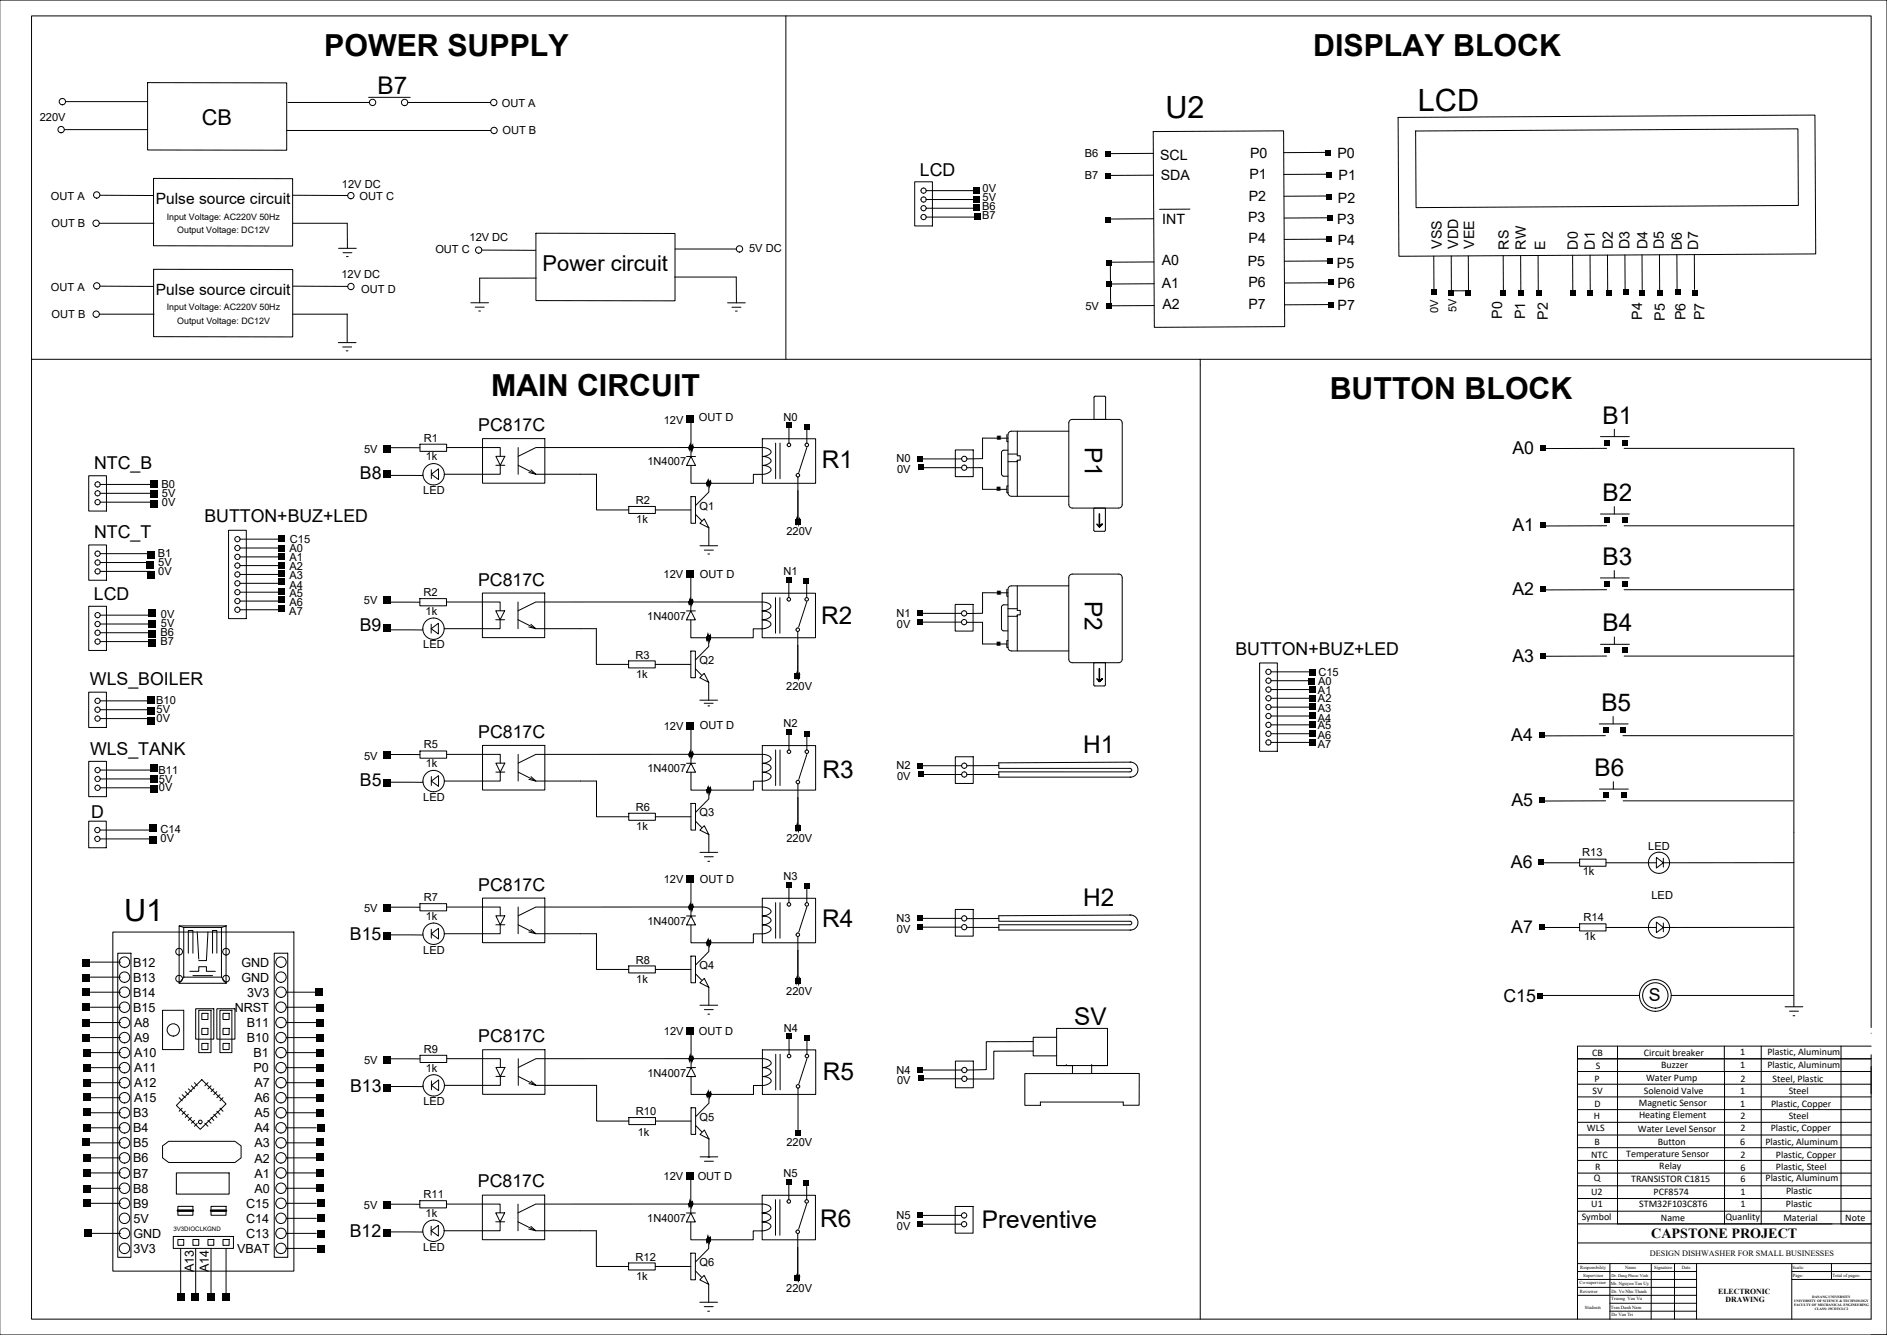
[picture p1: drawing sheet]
<svg xmlns="http://www.w3.org/2000/svg" width="1189mm" height="841mm" viewBox="0 0 1189 841" stroke-linecap="round" stroke-linejoin="round" font-family="sans-serif">
<g fill="none" stroke="#000" stroke-width=".63">
<path d="M689 250h7h1v14h-8zM634 274v4h1M635 276h-16v13h-10M641 272v15h2v3h-2v1h-6M673 272h-36h-1l-1 2v36M674 265l2-1h29l2 1v53l-1 2h-30l-2-1-1-53zM1008 275h19M1017 270v5M609 295h10v13h15v2h1M635 284h-3l-1 1v14l1 1h3M635 286h6M641 290v23"/>
<path d="M1012 282l-38 1M1023 282h107M635 310l1 2 1 1h36M635 306h-1v2M1017 319v5M689 320h7v14v1h-6l-1-1zM1008 324h19M1012 331h-38M1023 331h107M1017 359v5M634 371v5h1M635 373h-16v13l-10 1"/>
<path d="M641 369v16h2v2h-2v1h-6M673 369h-36l-1 1-1 1v37M674 362h2h29l2 1v52l-1 2h-30l-2-1-1-52zM1008 364h18M1012 372h-38M1023 372h107M609 392h10v14h15v2h1M635 381h-3l-1 2v13l1 1h3M635 383h6M641 387v23M635 408l1 1 1 1h36M635 403h-1v3"/>
<path d="M1008 406h19M1012 413h-38M1017 401v5M1023 413h107M689 431l1 1h6v-15h-7v14M1008 456h18M1016 451v5M1011 463l-38 1M1022 463h107M1008 497h18M1016 492v5M1012 505h-39"/>
<path d="M1023 505h107M1179 651h.1M1019 771h135M1160 771h19M1179 841h10"/>
</g>
<!-- layer: NET DAM -->
<g fill="none" stroke="#000" stroke-width=".63">
<path d="M0 0h1189v841h-1189M495 10v216M41 64h52M181 65h52M232 61h26M257 65h52M41 82h52M181 82h128M892 83l241-2v48l-241 2zM63 123h34M184 123h35M750 132h-19"/>
<path d="M63 141h34M184 141h35M304 158h33M425 157h39M338 175h-36M425 175h39M700 165v28M63 198h34M63 180h34M184 198h35M184 180h35M925 183h-11"/>
<path d="M20 226h736v605M756 226h423M497 270v6M366 299h10v22h20M435 282h45M435 379h45M497 367v7M366 396h10v23h20M435 475h45M497 463v7M366 492h10v23h20M609 488h20"/>
<path d="M629 482h-20M712 480a5 5 0 0 1 5 5 5 5 0 0 1-5 5M713 480l-84 1v3h83a1.1 1.1 0 0 1 1 1 1.1 1.1 0 0 1-1 1h-83v4h84M1130 524v110M497 559v7M1130 543l-82 1M435 571h45M629 579h-20M712 576a5 5 0 0 1 5 5 5 5 0 0 1-5 5M713 576l-84 1v3h83a1.1 1.1 0 0 1 1 1 1.1 1.1 0 0 1-1 2h-83v3h84M113 583h29v36h-29zM113 583l3 1"/>
<path d="M116 584h24v32h-24zM124 587l1 17M131 587l-1 18h-5M143 583l-3 1M366 588h10v23h20M609 584h20M1130 584h-82M74 601h9v191h-9zM116 616l-3 3M119 601v-15h3v15M120 612h5v-3h5v3h6M122 615h12"/>
<path d="M134 601v-15h3v15M140 616l3 3M173 601h8v191h-8zM125 636h8v27h-8zM139 636h7v27h-7zM971 627h62M1053 627h77M497 655v6M651 656h-30v18h-12M666 648h32v23h-32zM666 653h-15v12h15M1019 659v112"/>
<path d="M1086 659v112M1110 659v112M1160 659v112M1179 647v-637h-1159v821h1159v-167M1179 659h-185v8M435 667h45M651 662h-25v18h-17M676 671v5h-30v20h10M688 671v5h30v20h-10M994 675v49M994 668v-1h185h-185v8M994 675v156"/>
<path d="M1179 675h-185v8M366 684h10v22h20M655 694h53M1179 699h-185v8M1179 691h-185v8M1179 683h-185v8M1179 715h-185v8M1179 707h-185v8M102 722l4-3h42l4 3v7l-4 3h-42l-4-3zM1179 739h-185v8M1179 731h-185v8M1179 723h-185v8"/>
<path d="M435 759h45M497 746v7M1179 747h-185v8h185M366 775h10v23h20M994 771h185M994 763h185M994 796h185M994 783h185M1014 796v35M1040 796v35M1055 796v35M1069 796v35"/>
<path d="M1129 796v35M1154 796v10M994 806h75M994 801h75M994 816h75M994 811h75M1129 806h50M1129 801h50M1014 821h55M1014 826h55"/>
<circle cx="39" cy="64" r="2"/>
<circle cx="235" cy="65" r="2"/>
<circle cx="255" cy="65" r="2"/>
<circle cx="311" cy="65" r="2"/>
<circle cx="39" cy="82" r="2"/>
<circle cx="311" cy="82" r="2"/>
<circle cx="61" cy="123" r="2"/>
<circle cx="221" cy="123" r="2"/>
<circle cx="61" cy="141" r="2"/>
<circle cx="302" cy="158" r="2"/>
<circle cx="466" cy="157" r="2"/>
<circle cx="61" cy="198" r="2"/>
<circle cx="61" cy="180" r="2"/>
<circle cx="221" cy="180" r="2"/>
<circle cx="113" cy="600" r="2.1"/>
<circle cx="142" cy="600" r="2.1"/>
<circle cx="78" cy="606" r="3"/>
<circle cx="78" cy="616" r="3"/>
<circle cx="113" cy="617" r="2.1"/>
<circle cx="142" cy="617" r="2.1"/>
<circle cx="177" cy="616" r="3"/>
<circle cx="177" cy="606" r="3"/>
<circle cx="78" cy="635" r="3"/>
<circle cx="78" cy="625" r="3"/>
<circle cx="177" cy="635" r="3"/>
<circle cx="177" cy="625" r="3"/>
<circle cx="1043" cy="627" r="8"/>
<circle cx="1043" cy="627" r="10"/>
<circle cx="78" cy="644" r="3"/>
<circle cx="78" cy="654" r="3"/>
<circle cx="177" cy="654" r="3"/>
<circle cx="177" cy="644" r="3"/>
<circle cx="78" cy="663" r="3"/>
<circle cx="78" cy="673" r="3"/>
<circle cx="177" cy="673" r="3"/>
<circle cx="177" cy="663" r="3"/>
<circle cx="78" cy="682" r="3"/>
<circle cx="78" cy="692" r="3"/>
<circle cx="177" cy="692" r="3"/>
<circle cx="177" cy="682" r="3"/>
<circle cx="78" cy="701" r="3"/>
<circle cx="78" cy="720" r="3"/>
<circle cx="78" cy="710" r="3"/>
<circle cx="177" cy="720" r="3"/>
<circle cx="177" cy="710" r="3"/>
<circle cx="177" cy="701" r="3"/>
<circle cx="78" cy="739" r="3"/>
<circle cx="78" cy="729" r="3"/>
<circle cx="177" cy="739" r="3"/>
<circle cx="177" cy="729" r="3"/>
<circle cx="78" cy="758" r="3"/>
<circle cx="78" cy="749" r="3"/>
<circle cx="177" cy="758" r="3"/>
<circle cx="177" cy="749" r="3"/>
<circle cx="78" cy="768" r="3"/>
<circle cx="78" cy="777" r="3"/>
<circle cx="177" cy="777" r="3"/>
<circle cx="177" cy="768" r="3"/>
<circle cx="78" cy="786" r="3"/>
<circle cx="177" cy="786" r="3"/>
</g>
<!-- layer: PDF2_0 -->
<path d="M93 52h88v43l-88-1zM97 112l87 1v42h-87zM338 147h87v43l-87-1zM97 170h87v42h-87z" fill="none" stroke="#000" stroke-width=".63"/>
<!-- layer: PDF3_Geometry -->
<g fill="none" stroke="#000" stroke-width=".63">
<path d="M213 156h11M216 159h6M219 141v15M218 162h1M302 175v16M464 175v16M219 198v18M297 191h11M299 194h6M302 196h1M458 191h12M461 194h6"/>
<path d="M463 196h1M213 216h11M216 219h6M218 221h1M304 276h39v28h-39zM242 299l25 1M281 282h34v5M312 287h6l-3 6zM312 293h6M315 293v6h-35M326 293l12 6h28M326 282v17"/>
<path d="M335 296l3 3-5-1M435 282h-97l-12 5M579 289h27M579 295h27M602 283h11v17h-11zM503 309h.1M503 309v21M447 333v11M441 344h11M444 347h5M446 349h1M281 379h34v6"/>
<path d="M304 374h39v28h-39zM326 379v17M435 379h-97l-12 6M242 397h24M312 385h6l-3 5zM312 390h6M315 390v6h-35M326 390l12 6h28M334 393l4 3-5-1M579 386h27M579 392h27M602 381h11v17h-11z"/>
<path d="M503 407h.1M503 407v20M447 430v11M441 441h11M444 443h5M446 445h1M281 475h34v6M304 470h39v28h-39zM326 475v17M435 475h-97l-12 6M602 477h11v17h-11zM242 493h25"/>
<path d="M312 481h6l-3 5zM312 486h6M315 486v6h-35M326 486l12 6h28M335 489l3 3-5-1M579 482h27M579 488h27M503 503h.1M503 503v20M441 537h11M444 540h5M447 526v11"/>
<path d="M446 543h1M281 571h34v6M304 566h39v28h-39zM312 577h6l-3 6zM326 571v17M435 571h-97l-12 6M579 579h27M602 573h11v17h-11zM71 587h114v214h-114zM242 589h24M312 583h6M315 583v5h-35"/>
<path d="M326 583l12 5h28M335 585l3 3-5-1M503 599h.1M503 599v21M579 584h27M57 606h19M57 616h19M57 625h19M57 635h19M102 636h14v25h-14zM123 635h12v20h-12zM127 638h4v4h-4z"/>
<path d="M137 635h11v20h-11zM140 638h4v4h-4zM180 625h19M180 635h19M441 633h11M444 636h5M446 639h1M447 622v11M1125 634h11M1127 637h6M1130 640h1M57 644h19"/>
<path d="M57 654h19M127 648h4v4h-4zM127 657h4v4h-4zM140 648h4v4h-4zM140 657h4v4h-4zM180 644h19M180 654h19M57 663h19M57 673h19M180 663h19M180 673h19M282 667h33v5"/>
<path d="M304 661h39v28h-39zM312 672h6l-3 6zM312 678h6M315 678v6h-35M327 678l11 6h28M327 667v17M435 667h-97l-11 5M579 674h27M579 680h27M602 668h11v17h-11zM57 692h19M57 682h19"/>
<path d="M113 692l2 1M115 690l2 2M115 698l-2 2M117 688l2 2M119 686l2 2M121 684l2 2M123 682l1 2M127 680l15 15-16 16-15-15zM131 682l-2 2M133 684l-2 2M135 686l-2 2M137 688l-2 2"/>
<path d="M139 698l1 2M139 690l-2 2M140 692l-1 1M180 692h19M180 682h19M242 684l25 1M335 681l3 3-5-1M57 720h19M57 710h19M57 701h19M117 700l-2 2M119 702l-2 2"/>
<path d="M121 704l-2 2M123 706l-2 2M124 708l-1 2M129 708l2 2M131 706l2 2M133 704l2 2M135 702l2 2M137 700l2 2M180 720h19M180 710h19M180 701h19M447 718v11"/>
<path d="M57 729h19M57 739h19M111 739h33v13h-33zM180 729h19M180 739h19M441 729h11M444 732h5M446 729h1M57 749h19M57 758h19M112 760h10v6h-10zM133 760h9v6h-9z"/>
<path d="M180 749h19M180 758h19M281 759h34v5M304 753h39v28h-39zM326 759v16M435 759h-97l-12 5M57 777h19M109 779h38v7h-38zM180 777h19M180 768h19M242 776h24M312 764h6l-3 6z"/>
<path d="M312 770h6M315 770v5h-35M326 770l12 5h28M334 773l4 2-5-1M579 766h27M579 771h27M602 760h11v17h-11zM112 781h4v4h-4zM114 786v29M122 781h3v4h-3zM123 786v29M131 781h4v4h-4z"/>
<path d="M133 786v29M140 781h4v4h-4zM142 786v29M180 786h19M503 786h.1M503 786v21M446 809v11M441 820h11M444 823h5M446 826h1"/>
<circle cx="608" cy="289" r="1.7"/>
<circle cx="608" cy="295" r="1.7"/>
<circle cx="607" cy="386" r="1.7"/>
<circle cx="607" cy="392" r="1.7"/>
<circle cx="608" cy="482" r="1.7"/>
<circle cx="608" cy="488" r="1.7"/>
<circle cx="608" cy="579" r="1.7"/>
<circle cx="608" cy="584" r="1.7"/>
<circle cx="109" cy="649" r="4"/>
<circle cx="608" cy="674" r="1.7"/>
<circle cx="608" cy="680" r="1.7"/>
<circle cx="126" cy="707" r="1.1"/>
<circle cx="607" cy="766" r="1.7"/>
<circle cx="607" cy="771" r="1.7"/>
</g>
<path d="M112 763h10M133 763h9" fill="none" stroke="#000" stroke-width="1.6"/>
<!-- layer: PDF2_Geometry -->
<g fill="none" stroke="#000" stroke-width=".63">
<path d="M576 115h11v27h-11zM584 126h31M584 120h31M584 131h31M584 137h31M56 300h11v22h-11zM63 305h32M63 316h32M63 311h32M144 334h11v56h-11zM151 340h26M56 343h11v23h-11z"/>
<path d="M63 349h32M63 360h32M63 354h32M151 356h26M151 351h26M151 345h26M151 379h26M151 373h26M151 367h26M151 362h26M56 382h11v28h-11zM63 393h32"/>
<path d="M63 388h32M63 399h32M151 384h26M63 404h32M794 418h11v55h-11zM56 436h11v22h-11zM801 440h26M801 434h26M801 429h26M801 423h26M63 442h32M63 453h32"/>
<path d="M63 447h32M801 457h26M801 451h26M801 445h26M56 480h11v22h-11zM801 462h26M801 468h26M63 485h32M63 496h32M63 491h32M56 517h11v17h-11zM63 528h32"/>
<path d="M63 523h32"/>
<circle cx="582" cy="131" r="1.6"/>
<circle cx="582" cy="126" r="1.6"/>
<circle cx="582" cy="120" r="1.6"/>
<circle cx="582" cy="137" r="1.6"/>
<circle cx="61" cy="311" r="1.6"/>
<circle cx="61" cy="305" r="1.6"/>
<circle cx="61" cy="316" r="1.6"/>
<circle cx="150" cy="340" r="1.6"/>
<circle cx="61" cy="354" r="1.6"/>
<circle cx="61" cy="360" r="1.6"/>
<circle cx="61" cy="349" r="1.6"/>
<circle cx="150" cy="351" r="1.6"/>
<circle cx="150" cy="345" r="1.6"/>
<circle cx="150" cy="356" r="1.6"/>
<circle cx="150" cy="379" r="1.6"/>
<circle cx="150" cy="367" r="1.6"/>
<circle cx="150" cy="373" r="1.6"/>
<circle cx="150" cy="362" r="1.6"/>
<circle cx="61" cy="388" r="1.6"/>
<circle cx="61" cy="393" r="1.6"/>
<circle cx="61" cy="399" r="1.6"/>
<circle cx="150" cy="384" r="1.6"/>
<circle cx="61" cy="404" r="1.6"/>
<circle cx="799" cy="440" r="1.6"/>
<circle cx="799" cy="429" r="1.6"/>
<circle cx="799" cy="434" r="1.6"/>
<circle cx="799" cy="423" r="1.6"/>
<circle cx="61" cy="453" r="1.6"/>
<circle cx="61" cy="442" r="1.6"/>
<circle cx="61" cy="447" r="1.6"/>
<circle cx="799" cy="451" r="1.6"/>
<circle cx="799" cy="457" r="1.6"/>
<circle cx="799" cy="445" r="1.6"/>
<circle cx="799" cy="468" r="1.6"/>
<circle cx="799" cy="462" r="1.6"/>
<circle cx="61" cy="485" r="1.6"/>
<circle cx="61" cy="491" r="1.6"/>
<circle cx="61" cy="496" r="1.6"/>
<circle cx="61" cy="523" r="1.6"/>
<circle cx="61" cy="528" r="1.6"/>
</g>
<!-- layer: PDF_Geometry -->
<g fill="none" stroke="#000" stroke-width=".63">
<path d="M265 280h16v4h-16zM435 265v23M480 276h34v28h-34zM489 279v23M491 279v23M497 276v3M508 271v8M245 282h20M272 299l4-4v7zM272 296v6M433 288h5M435 288l3 5h-5z"/>
<path d="M480 282l4 1 2 1v1l-2 1-4 2 4 1 2 1v1l-3 2h-3l4 1 2 2-2 2-2 1h-7v5h-40v-11M508 282l-5 16M396 319h17v4h-17zM435 313h3v17h-3zM447 304v6l-9 9M503 300v27M413 321h22M438 324l4 4M441 330l3-3 3 6zM245 379h20M265 377h16v5h-16zM435 362v23"/>
<path d="M480 379l4 1 2 2v1l-2 1-4 1 4 1 2 1v1l-3 2-3 1h4l2 2-1 2-3 1h-7v6h-40v-11M480 374h34v28h-34zM489 376v23M491 376v23M497 374v2M508 368v8M508 379l-5 16M272 396l4-3v6zM272 393v6M432 385h6M435 385l3 6h-6zM503 398v26"/>
<path d="M396 416h17v5h-17zM413 419h22M435 410h3v17h-3zM447 402v5l-9 9M438 421l4 4M441 427l3-3 3 6zM435 458v23M245 475h20M265 473h16v5h-16zM480 475l4 1 2 2v1l-2 1-4 1 5 1 1 1v1l-2 2h-4l4 1 2 1v2l-2 1-2 1h-7v6h-40v-12M480 470h34v28h-34zM489 472v23"/>
<path d="M491 472v23M497 470v2M508 464v8M508 475l-5 16M272 492l4-3v6zM272 489v6M433 481h5M435 481l3 5h-5zM447 498v5l-9 9M503 494v26M396 512h17v5h-17zM413 515h22"/>
<path d="M435 506h3v17h-3zM438 517l4 4M441 523l3-3 3 6zM435 555v22M973 544h22M995 541h17v5h-17zM1012 544h32M1044 540l4 4-4 3zM1048 541v5M245 571l20 1M265 569h16v5h-16zM433 577h5"/>
<path d="M435 577l3 6h-5zM480 571l4 1 2 2v1l-2 1-4 1 5 1 1 1v1l-3 2-3 1 4 1 2 2-2 1-2 1h-7v6h-40v-11M480 566h34v28h-34zM489 569v22M491 569v22M497 566v3M508 560v9M508 571l-5 16M272 588l4-3v7zM272 585v6M447 594v5l-9 9M503 590v26"/>
<path d="M973 584h22M995 582h17v4h-17zM1012 584h32M1044 581l4 3-4 4zM1048 581v6M396 609h17v4h-17zM413 611h22M435 602h3v17h-3zM438 613l4 4M441 619l3-3 3 6zM435 650v23M508 656v8"/>
<path d="M245 667h20M265 665h16v4h-16zM433 673h5M435 673l3 5h-5zM480 667l4 1 2 1v1l-2 1-4 2 5 1 1 1v1l-2 2h-4l4 1 2 2-2 2-2 1h-7v5h-40v-11M480 661h34v28h-34zM489 664v23M491 664v23M497 661v3M508 667l-5 16M272 684l4-4v7zM272 681v6"/>
<path d="M435 698h3v17h-3zM447 689v6l-9 8M503 685v27M396 704h17v4h-17zM413 706h22M438 709l4 4M441 715l3-3 3 6zM245 759h20M265 756h16v5h-16zM435 742v22M480 759h4l2 2v1l-2 1-4 1 5 1 1 1v2l-3 1-3 1 4 1 2 2-2 1-2 1h-7v6h-40v-11M480 753h34v28h-34z"/>
<path d="M489 756v22M491 756v22M497 753v3M508 747v9M508 759l-5 15M272 775l4-3v7zM272 772v6M432 764h6M435 764l3 6h-6zM503 777v26M396 796h17v4h-17zM413 798h22"/>
<path d="M435 789h3v17h-3zM447 781v6l-9 8M438 801l4 4M441 806l3-3 3 6z"/>
<circle cx="273" cy="299" r="7"/>
<circle cx="497" cy="280" r="1.1"/>
<circle cx="503" cy="299" r="1.1"/>
<circle cx="508" cy="280" r="1.1"/>
<circle cx="497" cy="378" r="1.1"/>
<circle cx="508" cy="378" r="1.1"/>
<circle cx="273" cy="396" r="7"/>
<circle cx="503" cy="397" r="1.1"/>
<circle cx="497" cy="474" r="1.1"/>
<circle cx="508" cy="474" r="1.1"/>
<circle cx="273" cy="492" r="7"/>
<circle cx="503" cy="493" r="1.1"/>
<circle cx="1045" cy="544" r="7"/>
<circle cx="497" cy="570" r="1.1"/>
<circle cx="508" cy="570" r="1.1"/>
<circle cx="273" cy="588" r="7"/>
<circle cx="503" cy="589" r="1.1"/>
<circle cx="1045" cy="584" r="7"/>
<circle cx="497" cy="665" r="1.1"/>
<circle cx="508" cy="665" r="1.1"/>
<circle cx="273" cy="684" r="7"/>
<circle cx="503" cy="684" r="1.1"/>
<circle cx="497" cy="757" r="1.1"/>
<circle cx="508" cy="757" r="1.1"/>
<circle cx="273" cy="775" r="7"/>
<circle cx="503" cy="776" r="1.1"/>
</g>
<!-- layer: PDF_Solid Fills -->
<g fill="#000" stroke="#000" stroke-width=".63">
<path d="M446 303v1zM447 305v1zM502 327v1zM503 327l-1 1zM503 327v1zM504 328v1zM446 402v1zM447 401v1zM448 402h-1zM502 426v1zM503 426v1zM504 425v1z"/>
<path d="M446 498v1zM447 498v1zM448 498h-1zM448 497v1zM502 522v1zM503 521h-1zM503 522v1zM504 521v1zM446 594v1zM447 593v1zM448 593v1zM502 618v1z"/>
<path d="M503 618v1zM504 617v1zM446 688v1zM447 690v1zM446 781v1zM447 780v1zM502 805v1zM503 804v1zM504 804v1z"/>
<path d="M447 305v1zM447 305v1z"/>
<path d="M448 305h-1zM448 305h-1z"/>
<path d="M502 327v1zM502 327v1z"/>
<path d="M504 329h-1zM504 329h-1z"/>
<path d="M446 401l-1 1zM446 401l-1 1z"/>
<path d="M446 401v1zM446 401v1z"/>
<path d="M446 401v1zM446 401v1z"/>
<path d="M446 402v1zM446 402v1z"/>
<path d="M447 402v1zM447 402v1z"/>
<path d="M447 402v1zM447 402v1z"/>
<path d="M447 402v1zM447 402v1z"/>
<path d="M447 401v1zM447 401v1z"/>
<path d="M502 425v1zM502 425v1z"/>
<path d="M502 425v1zM502 425v1z"/>
<path d="M502 426v1zM502 426v1z"/>
<path d="M503 426v1zM503 426v1z"/>
<path d="M503 426v1zM503 426v1z"/>
<path d="M503 426v1zM503 426v1z"/>
<path d="M504 426h-1zM504 426h-1z"/>
<path d="M446 497v1zM446 497v1z"/>
<path d="M446 497v1zM446 497v1z"/>
<path d="M446 498v1zM446 498v1z"/>
<path d="M447 498v1zM447 498v1z"/>
<path d="M447 498v1zM447 498v1z"/>
<path d="M447 498v1zM447 498v1z"/>
<path d="M502 521v1zM502 521v1z"/>
<path d="M502 521v1zM502 521v1z"/>
<path d="M502 522v1zM502 522v1z"/>
<path d="M503 522v1zM503 522v1z"/>
<path d="M504 522l-1 1zM504 522l-1 1z"/>
<path d="M446 593v1zM446 593v1z"/>
<path d="M446 593v1zM446 593v1z"/>
<path d="M446 594v1zM446 594v1z"/>
<path d="M446 593v1zM446 593v1z"/>
<path d="M446 594v1zM446 594v1z"/>
<path d="M446 593v1zM446 593v1z"/>
<path d="M447 594v1zM447 594v1z"/>
<path d="M447 594v1zM447 594v1z"/>
<path d="M447 594v1zM447 594v1z"/>
<path d="M447 593v1zM447 593v1z"/>
<path d="M448 594l-1 1zM448 594l-1 1z"/>
<path d="M448 593v1zM447 593v1z"/>
<path d="M502 617v1zM502 617v1z"/>
<path d="M502 617v1zM502 617v1z"/>
<path d="M502 618v1zM502 618v1z"/>
<path d="M502 617v1zM502 617v1z"/>
<path d="M502 618v1zM502 618v1z"/>
<path d="M503 618v1zM503 618v1z"/>
<path d="M504 618l-1 1zM504 618l-1 1z"/>
<path d="M504 618v1zM504 618v1z"/>
<path d="M504 617v1zM504 617v1z"/>
<path d="M447 690v1zM447 690v1z"/>
<path d="M448 690h-1zM448 690h-1z"/>
<path d="M446 781h-1zM446 781h-1z"/>
<path d="M446 781v1zM446 781v1z"/>
<path d="M446 780v1zM446 780v1z"/>
<path d="M446 781v1zM446 781v1z"/>
<path d="M446 780v1zM446 780v1z"/>
<path d="M446 780v1zM446 780v1z"/>
<path d="M446 780v1zM446 780v1z"/>
<path d="M447 781v1zM447 781v1z"/>
<path d="M447 780v1zM447 780v1z"/>
<path d="M447 781v1zM447 781v1z"/>
<path d="M447 780v1zM447 780v1z"/>
<path d="M447 781v1zM447 781v1z"/>
<path d="M448 781l-1 1zM447 781v1z"/>
<path d="M502 804v1zM502 804v1z"/>
<path d="M502 805v1zM502 805v1z"/>
<path d="M502 804v1zM502 804v1z"/>
<path d="M502 805v1zM502 805v1z"/>
<path d="M502 804v1zM502 804v1z"/>
<path d="M502 804v1zM502 804v1z"/>
<path d="M503 805v1zM503 805v1z"/>
<path d="M503 805v1zM503 805v1z"/>
<path d="M503 804v1zM503 804v1z"/>
<path d="M504 805l-1 1zM504 805l-1 1z"/>
<path d="M504 804v1zM503 804v1z"/>
<path d="M504 805v1zM504 805v1z"/>
</g>
<!-- layer: PDF2_Solid Fills -->
<g fill="#000" stroke="#000" stroke-width=".63">
<path d="M434 282v1zM435 282v1zM436 281v1zM434 379v1zM435 378v1zM436 380h-1zM436 378v1zM434 475v1zM435 474v1zM436 474v1zM435 570v1zM436 570v1z"/>
<path d="M436 571v1zM435 667v1zM436 666v1zM435 758h-1zM435 757v1zM436 759l-1 1z"/>
<path d="M434 281v1zM434 281v1z"/>
<path d="M435 282v1zM434 282v1z"/>
<path d="M435 281l-1 1zM435 281l-1 1z"/>
<path d="M435 282v1zM435 282v1z"/>
<path d="M435 281v1zM435 281v1z"/>
<path d="M436 282v1zM436 282v1z"/>
<path d="M436 282v1zM436 282v1z"/>
<path d="M436 282v1zM436 282v1z"/>
<path d="M436 281v1zM436 281v1z"/>
<path d="M436 282v1zM436 282v1z"/>
<path d="M434 378v1zM434 378v1z"/>
<path d="M435 378l-1 1zM434 378v1z"/>
<path d="M435 378v1zM435 378v1z"/>
<path d="M436 378v1zM436 378v1z"/>
<path d="M436 379v1zM436 379v1z"/>
<path d="M436 379v1zM436 379v1z"/>
<path d="M436 379v1zM436 379v1z"/>
<path d="M435 474l-1 1zM435 474l-1 1z"/>
<path d="M435 474v1zM435 474v1z"/>
<path d="M435 474v1zM435 474v1z"/>
<path d="M436 474v1zM436 474v1z"/>
<path d="M436 475v1zM436 475v1z"/>
<path d="M436 475v1zM436 475v1z"/>
<path d="M436 475v1zM436 475v1z"/>
<path d="M435 571h-1zM435 571h-1z"/>
<path d="M435 570v1zM435 570v1z"/>
<path d="M435 666l-1 1zM435 666l-1 1z"/>
<path d="M435 667v1zM435 667v1z"/>
<path d="M435 666v1zM435 666v1z"/>
<path d="M435 667v1zM435 667v1z"/>
<path d="M435 666v1zM435 666v1z"/>
<path d="M436 667v1zM436 667v1z"/>
<path d="M436 667v1zM436 667v1z"/>
<path d="M436 667v1zM436 667v1z"/>
<path d="M436 666v1zM436 666v1z"/>
<path d="M436 667v1zM436 667v1z"/>
<path d="M434 758v1zM434 758v1z"/>
<path d="M436 759v1zM436 759v1z"/>
</g>
<path d="M693 324v8l1-2-1 2-2-2M693 421v8l1-1-1 1-2-1" fill="none" stroke="#000" stroke-width=".99"/>
<!-- layer: PDF10_Text -->
<path d="M1130 282v242M666 671h10M672 671h.1M676 676h12M688 671h.1M688 671h10M655 694v2M708 694v2" fill="none" stroke="#000" stroke-width=".63"/>
<!-- layer: PDF7_Geometry -->
<g fill="none" stroke="#000" stroke-width=".63">
<path d="M881 74l262-2 1 88-263 1zM727 83l82-1v124h-82zM727 97h-28M836 96h-27M727 110l-28 1M836 110h-27M727 138h-28M836 123l-27 1M836 137h-27M836 151h-27M727 165h-27M727 179h-27"/>
<path d="M836 164l-27 1M836 178h-27M903 161v22M914 161v22M925 161v22M947 161v22M958 161v22M969 161v22M991 161v22M1002 161v22M1013 161v22M1024 161v22"/>
<path d="M1035 161v22M1045 161l1 21M1056 160l1 22M1067 160l1 22M727 192l-27 1M837 192h-28"/>
</g>
<!-- layer: NET NHAT -->
<path d="M994 811v5" fill="none" stroke="#000" stroke-width=".63"/>
<g font-size="50">
<text x="442" y="262" transform="rotate(180 442 262)">.</text>
<text x="251" y="280" transform="rotate(180 251 280)">.</text>
<text x="251" y="296" transform="rotate(180 251 296)">.</text>
<text x="104" y="302" transform="rotate(180 104 302)">.</text>
<text x="104" y="309" transform="rotate(180 104 309)">.</text>
<text x="104" y="315" transform="rotate(180 104 315)">.</text>
<text x="102" y="347" transform="rotate(180 102 347)">.</text>
<text x="102" y="354" transform="rotate(180 102 354)">.</text>
<text x="102" y="360" transform="rotate(180 102 360)">.</text>
<text x="442" y="359" transform="rotate(180 442 359)">.</text>
<text x="251" y="376" transform="rotate(180 251 376)">.</text>
<text x="103" y="384" transform="rotate(180 103 384)">.</text>
<text x="103" y="390" transform="rotate(180 103 390)">.</text>
<text x="251" y="393" transform="rotate(180 251 393)">.</text>
<text x="103" y="397" transform="rotate(180 103 397)">.</text>
<text x="103" y="403" transform="rotate(180 103 403)">.</text>
<text x="102" y="439" transform="rotate(180 102 439)">.</text>
<text x="102" y="445" transform="rotate(180 102 445)">.</text>
<text x="102" y="451" transform="rotate(180 102 451)">.</text>
<text x="442" y="455" transform="rotate(180 442 455)">.</text>
<text x="251" y="473" transform="rotate(180 251 473)">.</text>
<text x="104" y="481" transform="rotate(180 104 481)">.</text>
<text x="104" y="488" transform="rotate(180 104 488)">.</text>
<text x="251" y="491" transform="rotate(180 251 491)">.</text>
<text x="104" y="495" transform="rotate(180 104 495)">.</text>
<text x="104" y="519" transform="rotate(180 104 519)">.</text>
<text x="104" y="527" transform="rotate(180 104 527)">.</text>
<text x="442" y="551" transform="rotate(180 442 551)">.</text>
<text x="251" y="570" transform="rotate(180 251 570)">.</text>
<text x="251" y="587" transform="rotate(180 251 587)">.</text>
<text x="61" y="604" transform="rotate(180 61 604)">.</text>
<text x="61" y="613" transform="rotate(180 61 613)">.</text>
<text x="61" y="623" transform="rotate(180 61 623)">.</text>
<text x="208" y="622" transform="rotate(180 208 622)">.</text>
<text x="61" y="632" transform="rotate(180 61 632)">.</text>
<text x="208" y="632" transform="rotate(180 208 632)">.</text>
<text x="61" y="642" transform="rotate(180 61 642)">.</text>
<text x="209" y="642" transform="rotate(180 209 642)">.</text>
<text x="442" y="647" transform="rotate(180 442 647)">.</text>
<text x="61" y="651" transform="rotate(180 61 651)">.</text>
<text x="208" y="651" transform="rotate(180 208 651)">.</text>
<text x="62" y="661" transform="rotate(180 62 661)">.</text>
<text x="251" y="665" transform="rotate(180 251 665)">. ..</text>
<text x="62" y="670" transform="rotate(180 62 670)">.</text>
<text x="62" y="680" transform="rotate(180 62 680)">.</text>
<text x="251" y="683" transform="rotate(180 251 683)">. ..</text>
<text x="62" y="689" transform="rotate(180 62 689)">.</text>
<text x="62" y="698" transform="rotate(180 62 698)">.</text>
<text x="209" y="699" transform="rotate(180 209 699)">.</text>
<text x="62" y="708" transform="rotate(180 62 708)">.</text>
<text x="209" y="708" transform="rotate(180 209 708)">.</text>
<text x="62" y="717" transform="rotate(180 62 717)">.</text>
<text x="209" y="717" transform="rotate(180 209 717)">.</text>
<text x="62" y="727" transform="rotate(180 62 727)">.</text>
<text x="209" y="727" transform="rotate(180 209 727)">.</text>
<text x="62" y="736" transform="rotate(180 62 736)">.</text>
<text x="209" y="737" transform="rotate(180 209 737)">.</text>
<text x="442" y="738" transform="rotate(180 442 738)">.</text>
<text x="62" y="746" transform="rotate(180 62 746)">.</text>
<text x="209" y="746" transform="rotate(180 209 746)">.</text>
<text x="62" y="756" transform="rotate(180 62 756)">.</text>
<text x="251" y="757" transform="rotate(180 251 757)">. .</text>
<text x="209" y="765" transform="rotate(180 209 765)">.</text>
<text x="62" y="774" transform="rotate(180 62 774)">.</text>
<text x="251" y="774" transform="rotate(180 251 774)">. .</text>
<text x="209" y="784" transform="rotate(180 209 784)">.</text>
<text x="116" y="824" transform="rotate(-90 116 824)">.</text>
<text x="126" y="824" transform="rotate(-90 126 824)">.</text>
<text x="135" y="824" transform="rotate(-90 135 824)">.</text>
<text x="145" y="824" transform="rotate(-90 145 824)">.</text>
</g>
<g font-size="42.5">
<text x="621" y="118" transform="rotate(180 621 118)">.</text>
<text x="621" y="123" transform="rotate(180 621 123)">.</text>
<text x="621" y="129" transform="rotate(180 621 129)">.</text>
<text x="622" y="134" transform="rotate(180 622 134)">.</text>
<text x="183" y="337" transform="rotate(180 183 337)">.</text>
<text x="183" y="343" transform="rotate(180 183 343)">.</text>
<text x="183" y="349" transform="rotate(180 183 349)">.</text>
<text x="183" y="354" transform="rotate(180 183 354)">.</text>
<text x="183" y="359" transform="rotate(180 183 359)">.</text>
<text x="183" y="364" transform="rotate(180 183 364)">.</text>
<text x="183" y="371" transform="rotate(180 183 371)">.</text>
<text x="183" y="376" transform="rotate(180 183 376)">.</text>
<text x="183" y="381" transform="rotate(180 183 381)">.</text>
<text x="833" y="421" transform="rotate(180 833 421)">.</text>
<text x="833" y="427" transform="rotate(180 833 427)">.</text>
<text x="833" y="432" transform="rotate(180 833 432)">.</text>
<text x="833" y="438" transform="rotate(180 833 438)">.</text>
<text x="833" y="443" transform="rotate(180 833 443)">.</text>
<text x="833" y="448" transform="rotate(180 833 448)">.</text>
<text x="833" y="455" transform="rotate(180 833 455)">.</text>
<text x="833" y="460" transform="rotate(180 833 460)">.</text>
<text x="833" y="465" transform="rotate(180 833 465)">.</text>
</g>
<g font-size="34.9">
<text x="696" y="92" transform="rotate(90 696 92)">.. . ...</text>
<text x="835" y="91" transform="rotate(90 835 91)">........</text>
<text x="902" y="179" transform="rotate(90 902 179)">.</text>
<text x="912" y="180" transform="rotate(90 912 180)">.</text>
<text x="923" y="180" transform="rotate(90 923 180)">.</text>
<text x="945" y="180" transform="rotate(90 945 180)">.</text>
<text x="956" y="179" transform="rotate(90 956 179)">.</text>
<text x="968" y="180" transform="rotate(90 968 180)">.</text>
<text x="989" y="180" transform="rotate(90 989 180)">.</text>
<text x="1000" y="179" transform="rotate(90 1000 179)">.</text>
<text x="1012" y="180" transform="rotate(90 1012 180)">.</text>
<text x="1022" y="179" transform="rotate(90 1022 179)">.</text>
<text x="1033" y="179" transform="rotate(90 1033 179)">.</text>
<text x="1044" y="179" transform="rotate(90 1044 179)">.</text>
<text x="1055" y="179" transform="rotate(90 1055 179)">.</text>
<text x="1066" y="179" transform="rotate(90 1066 179)">.</text>
<text x="492" y="270">.</text>
<text x="503" y="271">.</text>
<text x="1011" y="274" transform="rotate(90 1011 274)">.</text>
<text x="1022" y="274" transform="rotate(90 1022 274)">.</text>
<text x="970" y="277" transform="rotate(90 970 277)">.</text>
<text x="578" y="284" transform="rotate(90 578 284)">..</text>
<text x="1011" y="323" transform="rotate(90 1011 323)">.</text>
<text x="1022" y="323" transform="rotate(90 1022 323)">.</text>
<text x="970" y="326" transform="rotate(90 970 326)">.</text>
<text x="498" y="330">.</text>
<text x="1011" y="363" transform="rotate(90 1011 363)">.</text>
<text x="1022" y="363" transform="rotate(90 1022 363)">.</text>
<text x="492" y="367">.</text>
<text x="503" y="368">.</text>
<text x="970" y="366" transform="rotate(90 970 366)">.</text>
<text x="578" y="381" transform="rotate(90 578 381)">..</text>
<text x="1011" y="405" transform="rotate(90 1011 405)">.</text>
<text x="1022" y="405" transform="rotate(90 1022 405)">.</text>
<text x="970" y="408" transform="rotate(90 970 408)">.</text>
<text x="497" y="428">.</text>
<text x="1010" y="455" transform="rotate(90 1010 455)">.</text>
<text x="1021" y="455" transform="rotate(90 1021 455)">.</text>
<text x="970" y="458" transform="rotate(90 970 458)">.</text>
<text x="492" y="463">.</text>
<text x="503" y="464">.</text>
<text x="578" y="477" transform="rotate(90 578 477)">..</text>
<text x="1010" y="496" transform="rotate(90 1010 496)">.</text>
<text x="1021" y="496" transform="rotate(90 1021 496)">.</text>
<text x="970" y="499" transform="rotate(90 970 499)">.</text>
<text x="498" y="524">.</text>
<text x="969" y="538" transform="rotate(90 969 538)">.</text>
<text x="492" y="559">.</text>
<text x="503" y="560">.</text>
<text x="578" y="574" transform="rotate(90 578 574)">..</text>
<text x="970" y="579" transform="rotate(90 970 579)">.</text>
<text x="498" y="620">.</text>
<text x="968" y="622" transform="rotate(90 968 622)">.</text>
<text x="492" y="655">.</text>
<text x="503" y="656">.</text>
<text x="578" y="669" transform="rotate(90 578 669)">..</text>
<text x="498" y="715">.</text>
<text x="492" y="746">.</text>
<text x="503" y="747">.</text>
<text x="578" y="761" transform="rotate(90 578 761)">..</text>
<text x="497" y="807">.</text>
</g>
<g font-size="25.5">
<text x="628" y="272" transform="rotate(90 628 272)">.</text>
<text x="628" y="304" transform="rotate(90 628 304)">.</text>
<text x="628" y="370" transform="rotate(90 628 370)">.</text>
<text x="628" y="402" transform="rotate(90 628 402)">.</text>
</g>
<g font-size="19.3">
<text x="893" y="70">LCD</text>
<text x="734" y="75">U2</text>
<text x="78" y="580">U1</text>
</g>
<g font-size="19.1">
<text x="204" y="35">POWER SUPPLY</text>
<text x="827" y="35">DISPLAY BLOCK</text>
<text x="309" y="249">MAIN CIRCUIT</text>
<text x="838" y="251">BUTTON BLOCK</text>
</g>
<g font-size="15.4">
<text x="238" y="59">B7</text>
<text x="1010" y="267">B1</text>
<text x="683" y="281" transform="rotate(90 683 281)">P1</text>
<text x="518" y="295">R1</text>
<text x="1010" y="316">B2</text>
<text x="1010" y="356">B3</text>
<text x="683" y="379" transform="rotate(90 683 379)">P2</text>
<text x="517" y="393">R2</text>
<text x="1010" y="398">B4</text>
<text x="1009" y="448">B5</text>
<text x="682" y="474">H1</text>
<text x="518" y="490">R3</text>
<text x="1005" y="489">B6</text>
<text x="683" y="571">H2</text>
<text x="518" y="584">R4</text>
<text x="677" y="646">SV</text>
<text x="518" y="680">R5</text>
<text x="517" y="773">R6</text>
<text x="619" y="774">Preventive</text>
</g>
<text font-size="13.8" x="342" y="171">Power circuit</text>
<text font-size="13.7" x="127" y="78">CB</text>
<g font-size="11.2">
<text x="580" y="111">LCD</text>
<text x="301" y="272">PC817C</text>
<text x="953" y="286">A0</text>
<text x="59" y="295">NTC_B</text>
<text x="227" y="302">B8</text>
<text x="129" y="329">BUTTON+BUZ+LED</text>
<text x="953" y="335">A1</text>
<text x="59" y="339">NTC_T</text>
<text x="301" y="369">PC817C</text>
<text x="953" y="375">A2</text>
<text x="59" y="378">LCD</text>
<text x="227" y="397">B9</text>
<text x="778" y="413">BUTTON+BUZ+LED</text>
<text x="953" y="417">A3</text>
<text x="57" y="432">WLS_BOILER</text>
<text x="301" y="465">PC817C</text>
<text x="952" y="467">A4</text>
<text x="57" y="475">WLS_TANK</text>
<text x="227" y="495">B5</text>
<text x="952" y="508">A5</text>
<text x="57" y="516">D</text>
<text x="952" y="547">A6</text>
<text x="301" y="561">PC817C</text>
<text x="952" y="588">A7</text>
<text x="220" y="592">B15</text>
<text x="947" y="631">C15</text>
<text x="1039" y="631">S</text>
<text x="301" y="656">PC817C</text>
<text x="221" y="688">B13</text>
<text x="301" y="748">PC817C</text>
<text x="220" y="779">B12</text>
</g>
<g font-size="9.8">
<text x="98" y="129">Pulse source circuit</text>
<text x="98" y="186">Pulse source circuit</text>
</g>
<g font-size="8.9">
<text x="731" y="101">SCL</text>
<text x="788" y="100">P0</text>
<text x="843" y="99">P0</text>
<text x="731" y="113">SDA</text>
<text x="787" y="113">P1</text>
<text x="843" y="114">P1</text>
<text x="787" y="127">P2</text>
<text x="843" y="128">P2</text>
<text x="732" y="141">INT</text>
<text x="786" y="140">P3</text>
<text x="843" y="141">P3</text>
<text x="787" y="153">P4</text>
<text x="843" y="154">P4</text>
<text x="908" y="157" transform="rotate(-90 908 157)">VSS</text>
<text x="919" y="157" transform="rotate(-90 919 157)">VDD</text>
<text x="929" y="157" transform="rotate(-90 929 157)">VEE</text>
<text x="951" y="157" transform="rotate(-90 951 157)">RS</text>
<text x="961" y="157" transform="rotate(-90 961 157)">RW</text>
<text x="974" y="157" transform="rotate(-90 974 157)">E</text>
<text x="994" y="157" transform="rotate(-90 994 157)">D0</text>
<text x="1005" y="157" transform="rotate(-90 1005 157)">D1</text>
<text x="1016" y="157" transform="rotate(-90 1016 157)">D2</text>
<text x="1027" y="157" transform="rotate(-90 1027 157)">D3</text>
<text x="1038" y="157" transform="rotate(-90 1038 157)">D4</text>
<text x="1048" y="157" transform="rotate(-90 1048 157)">D5</text>
<text x="1060" y="157" transform="rotate(-90 1060 157)">D6</text>
<text x="1070" y="157" transform="rotate(-90 1070 157)">D7</text>
<text x="732" y="167">A0</text>
<text x="786" y="168">P5</text>
<text x="842" y="169">P5</text>
<text x="732" y="181">A1</text>
<text x="787" y="181">P6</text>
<text x="843" y="182">P6</text>
<text x="732" y="195">A2</text>
<text x="787" y="194">P7</text>
<text x="843" y="196">P7</text>
<text x="946" y="201" transform="rotate(-90 946 201)">P0</text>
<text x="961" y="201" transform="rotate(-90 961 201)">P1</text>
<text x="975" y="202" transform="rotate(-90 975 202)">P2</text>
<text x="1035" y="202" transform="rotate(-90 1035 202)">P4</text>
<text x="1049" y="202" transform="rotate(-90 1049 202)">P5</text>
<text x="1062" y="202" transform="rotate(-90 1062 202)">P6</text>
<text x="1074" y="202" transform="rotate(-90 1074 202)">P7</text>
<text x="1040" y="780">CAPSTONE PROJECT</text>
</g>
<g font-size="7.9">
<text x="84" y="609">B12</text>
<text x="152" y="609">GND</text>
<text x="84" y="618">B13</text>
<text x="152" y="619">GND</text>
<text x="84" y="628">B14</text>
<text x="156" y="628">3V3</text>
<text x="84" y="637">B15</text>
<text x="148" y="637">NRST</text>
<text x="84" y="647">A8</text>
<text x="155" y="647">B11</text>
<text x="84" y="657">A9</text>
<text x="155" y="657">B10</text>
<text x="84" y="666">A10</text>
<text x="160" y="666">B1</text>
<text x="84" y="676">A11</text>
<text x="160" y="675">P0</text>
<text x="84" y="685">A12</text>
<text x="160" y="685">A7</text>
<text x="84" y="694">A15</text>
<text x="160" y="694">A6</text>
<text x="84" y="704">B3</text>
<text x="160" y="704">A5</text>
<text x="84" y="713">B4</text>
<text x="160" y="713">A4</text>
<text x="84" y="723">B5</text>
<text x="160" y="723">A3</text>
<text x="84" y="732">B6</text>
<text x="160" y="732">A2</text>
<text x="84" y="742">B7</text>
<text x="160" y="742">A1</text>
<text x="84" y="751">B8</text>
<text x="160" y="751">A0</text>
<text x="84" y="761">B9</text>
<text x="155" y="761">C15</text>
<text x="84" y="770">5V</text>
<text x="155" y="770">C14</text>
<text x="84" y="780">GND</text>
<text x="155" y="780">C13</text>
<text x="84" y="789">3V3</text>
<text x="149" y="789">VBAT</text>
<text x="122" y="801" transform="rotate(-90 122 801)">A13</text>
<text x="132" y="801" transform="rotate(-90 132 801)">A14</text>
</g>
<g font-size="7">
<text x="316" y="68">OUT A</text>
<text x="25" y="76">220V</text>
<text x="317" y="85">OUT B</text>
<text x="683" y="99">B6</text>
<text x="683" y="113">B7</text>
<text x="215" y="118">12V DC</text>
<text x="32" y="126">OUT A</text>
<text x="227" y="126">OUT C</text>
<text x="619" y="121">0V</text>
<text x="619" y="127">5V</text>
<text x="619" y="133">B6</text>
<text x="32" y="143">OUT B</text>
<text x="619" y="138">B7</text>
<text x="296" y="152">12V DC</text>
<text x="274" y="160">OUT C</text>
<text x="472" y="159">5V DC</text>
<text x="215" y="175">12V DC</text>
<text x="32" y="183">OUT A</text>
<text x="228" y="184">OUT D</text>
<text x="684" y="195">5V</text>
<text x="906" y="197" transform="rotate(-90 906 197)">0V</text>
<text x="918" y="196" transform="rotate(-91 918 196)">5V</text>
<text x="32" y="200">OUT B</text>
<text x="418" y="267">12V</text>
<text x="440" y="265">OUT D</text>
<text x="494" y="265">N0</text>
<text x="267" y="278">R1</text>
<text x="229" y="285">5V</text>
<text x="268" y="290">1k</text>
<text x="408" y="293">1N4007</text>
<text x="565" y="291">N0</text>
<text x="565" y="298">0V</text>
<text x="102" y="307">B0</text>
<text x="267" y="311">LED</text>
<text x="102" y="313">5V</text>
<text x="401" y="318">R2</text>
<text x="102" y="319">0V</text>
<text x="441" y="321">Q1</text>
<text x="401" y="330">1k</text>
<text x="495" y="337">220V</text>
<text x="182" y="348">A0</text>
<text x="183" y="342">C15</text>
<text x="99" y="351">B1</text>
<text x="182" y="353">A1</text>
<text x="100" y="357">5V</text>
<text x="182" y="359">A2</text>
<text x="100" y="362">0V</text>
<text x="182" y="365">A3</text>
<text x="418" y="364">12V</text>
<text x="441" y="364">OUT D</text>
<text x="494" y="362">N1</text>
<text x="182" y="371">A4</text>
<text x="182" y="376">A5</text>
<text x="267" y="376">R2</text>
<text x="182" y="382">A6</text>
<text x="229" y="381">5V</text>
<text x="101" y="389">0V</text>
<text x="182" y="387">A7</text>
<text x="268" y="387">1k</text>
<text x="565" y="389">N1</text>
<text x="101" y="395">5V</text>
<text x="408" y="391">1N4007</text>
<text x="565" y="395">0V</text>
<text x="101" y="401">B6</text>
<text x="101" y="406">B7</text>
<text x="267" y="409">LED</text>
<text x="400" y="415">R3</text>
<text x="441" y="418">Q2</text>
<text x="831" y="426">C15</text>
<text x="401" y="427">1k</text>
<text x="830" y="431">A0</text>
<text x="495" y="434">220V</text>
<text x="830" y="437">A1</text>
<text x="98" y="444">B10</text>
<text x="830" y="443">A2</text>
<text x="99" y="449">5V</text>
<text x="830" y="449">A3</text>
<text x="99" y="455">0V</text>
<text x="830" y="455">A4</text>
<text x="418" y="460">12V</text>
<text x="441" y="460">OUT D</text>
<text x="494" y="458">N2</text>
<text x="830" y="460">A5</text>
<text x="830" y="465">A6</text>
<text x="267" y="472">R5</text>
<text x="830" y="471">A7</text>
<text x="229" y="478">5V</text>
<text x="268" y="483">1k</text>
<text x="565" y="485">N2</text>
<text x="100" y="487">B11</text>
<text x="408" y="487">1N4007</text>
<text x="565" y="491">0V</text>
<text x="100" y="493">5V</text>
<text x="100" y="499">0V</text>
<text x="267" y="505">LED</text>
<text x="401" y="511">R6</text>
<text x="441" y="514">Q3</text>
<text x="101" y="525">C14</text>
<text x="401" y="523">1k</text>
<text x="101" y="531">0V</text>
<text x="495" y="530">220V</text>
<text x="997" y="540">R13</text>
<text x="1038" y="535">LED</text>
<text x="997" y="551">1k</text>
<text x="418" y="556">12V</text>
<text x="441" y="556">OUT D</text>
<text x="494" y="554">N3</text>
<text x="267" y="568">R7</text>
<text x="1040" y="567">LED</text>
<text x="229" y="575">5V</text>
<text x="268" y="580">1k</text>
<text x="565" y="581">N3</text>
<text x="998" y="580">R14</text>
<text x="408" y="583">1N4007</text>
<text x="565" y="588">0V</text>
<text x="998" y="592">1k</text>
<text x="267" y="601">LED</text>
<text x="401" y="607">R8</text>
<text x="441" y="611">Q4</text>
<text x="401" y="619">1k</text>
<text x="495" y="627">220V</text>
<text x="418" y="652">12V</text>
<text x="440" y="652">OUT D</text>
<text x="494" y="650">N4</text>
<text x="267" y="663">R9</text>
<text x="229" y="670">5V</text>
<text x="268" y="675">1k</text>
<text x="565" y="676">N4</text>
<text x="408" y="678">1N4007</text>
<text x="565" y="683">0V</text>
<text x="267" y="696">LED</text>
<text x="401" y="703">R10</text>
<text x="441" y="706">Q5</text>
<text x="402" y="715">1k</text>
<text x="495" y="722">220V</text>
<text x="418" y="743">12V</text>
<text x="440" y="744">OUT D</text>
<text x="494" y="742">N5</text>
<text x="267" y="755">R11</text>
<text x="229" y="762">5V</text>
<text x="268" y="767">1k</text>
<text x="565" y="768">N5</text>
<text x="408" y="770">1N4007</text>
<text x="565" y="775">0V</text>
<text x="267" y="788">LED</text>
<text x="400" y="794">R12</text>
<text x="441" y="798">Q6</text>
<text x="401" y="806">1k</text>
<text x="495" y="814">220V</text>
</g>
<g font-size="6.3">
<text x="1003" y="666">CB</text>
<text x="1036" y="665">Circuit breaker</text>
<text x="1096" y="665">1</text>
<text x="1113" y="665">Plastic, Aluminum</text>
<text x="1005" y="674">S</text>
<text x="1047" y="673">Buzzer</text>
<text x="1096" y="673">1</text>
<text x="1113" y="673">Plastic, Aluminum</text>
<text x="1005" y="682">P</text>
<text x="1037" y="681">Water Pump</text>
<text x="1097" y="682">2</text>
<text x="1117" y="681">Steel, Plastic</text>
<text x="1003" y="689">SV</text>
<text x="1036" y="689">Solenoid Valve</text>
<text x="1096" y="689">1</text>
<text x="1127" y="689">Steel</text>
<text x="1005" y="697">D</text>
<text x="1033" y="697">Magnetic Sensor</text>
<text x="1096" y="697">1</text>
<text x="1116" y="697">Plastic, Copper</text>
<text x="1004" y="705">H</text>
<text x="1033" y="704">Heating Element</text>
<text x="1097" y="705">2</text>
<text x="1127" y="705">Steel</text>
<text x="1000" y="713">WLS</text>
<text x="1032" y="713">Water Level Sensor</text>
<text x="1097" y="713">2</text>
<text x="1116" y="712">Plastic, Copper</text>
<text x="1005" y="721">B</text>
<text x="1044" y="721">Button</text>
<text x="1096" y="721">6</text>
<text x="1112" y="721">Plastic, Aluminum</text>
<text x="1002" y="730">NTC</text>
<text x="1025" y="729">Temperature Sensor</text>
<text x="1097" y="730">2</text>
<text x="1119" y="729">Plastic, Copper</text>
<text x="1005" y="737">R</text>
<text x="1045" y="737">Relay</text>
<text x="1097" y="738">6</text>
<text x="1119" y="737">Plastic, Steel</text>
<text x="1004" y="744">Q</text>
<text x="1028" y="745">TRANSISTOR C1815</text>
<text x="1097" y="745">6</text>
<text x="1112" y="744">Plastic, Aluminum</text>
<text x="1002" y="753">U2</text>
<text x="1042" y="753">PCF8574</text>
<text x="1096" y="753">1</text>
<text x="1125" y="752">Plastic</text>
<text x="1003" y="760">U1</text>
<text x="1033" y="760">STM32F103C8T6</text>
<text x="1096" y="761">1</text>
<text x="1125" y="761">Plastic</text>
<text x="997" y="769">Symbol</text>
<text x="1046" y="769">Name</text>
<text x="1087" y="769">Quanlity</text>
<text x="1124" y="769">Material</text>
<text x="1163" y="769">Note</text>
</g>
<g font-size="5.6">
<text x="105" y="138">Input Voltage: AC220V 50Hz</text>
<text x="112" y="147">Output Voltage: DC12V</text>
<text x="105" y="196">Input Voltage: AC220V 50Hz</text>
<text x="112" y="204">Output Voltage: DC12V</text>
</g>
<text font-size="5.2" x="1040" y="791">DESIGN DISHWASHER FOR SMALL BUSINESSES</text>
<g font-size="4.9">
<text x="1083" y="815">ELECTRONIC</text>
<text x="1087" y="820">DRAWING</text>
</g>
<text font-size="3.9" x="109" y="776">3V3DIOCLKGND</text>
<g font-size="3">
<text x="996" y="799">Responsbility</text>
<text x="1024" y="799">Name</text>
<text x="1042" y="800">Signature</text>
<text x="1060" y="799">Date</text>
<text x="1129" y="800">Scale:</text>
<text x="995" y="809">Co-supervisor</text>
<text x="997" y="804">Supervisor</text>
<text x="1015" y="809">Mr. Nguyen Tan Uy</text>
<text x="1130" y="804">Page:</text>
<text x="1154" y="804">Total of pages:</text>
<text x="995" y="814">Reviewer</text>
<text x="1015" y="815">Dr. Vo Nhu Thanh</text>
<text x="1015" y="819">Truong Van Vu</text>
<text x="999" y="825">Students</text>
<text x="1015" y="824">Tran Danh Nam</text>
<text x="1015" y="829">Do Van Tri</text>
</g>
<text font-size="2.7" x="1015" y="804">Dr. Dang Phuoc Vinh</text>
<g font-size="2.2">
<text x="1130" y="821">UNIVERSITY OF SCIENCE &amp; TECHNOLOGY</text>
<text x="1142" y="818">DANANG UNIVERSITY</text>
<text x="1130" y="823">FACULTY OF MECHANICAL ENGINEERING</text>
<text x="1143" y="826">CLASS: 19CDTCLC2</text>
</g>
</svg>
